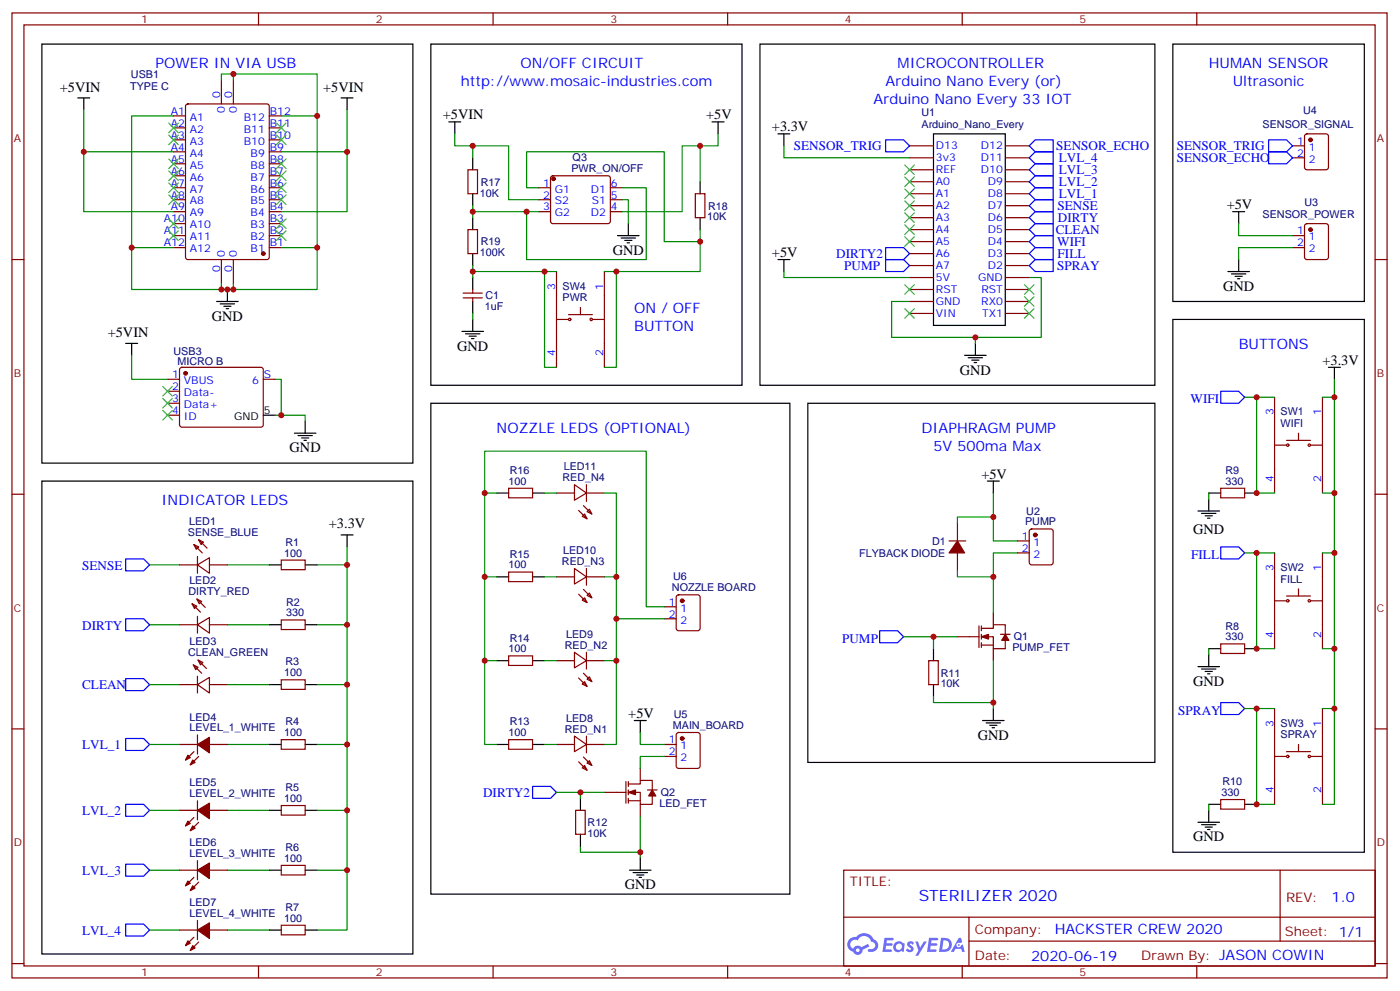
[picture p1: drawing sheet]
<svg xmlns="http://www.w3.org/2000/svg" width="413mm" height="292mm" viewBox="0 0 413 292" stroke-linecap="round" stroke-linejoin="round" font-family="sans-serif">
<g fill="none" stroke="#870000" stroke-width=".35">
<path d="M3.5 3.8h405.4v284.3h-405.4zM7.1 7.3h398.2v277.3h-398.2zM76.2 3.8v3.5M145.3 3.8v3.5M214.5 3.8v3.5M283.6 3.8v3.5M352.8 3.8v3.5M3.5 76.5h3.6M405.3 76.5h3.6M3.5 145.6h3.6M405.3 145.6h3.6M3.5 214.8h3.6"/>
<path d="M405.3 214.8h3.6M248.7 256.4h156.6v28.2h-156.6zM377.3 256.4v20.9M248.7 270.2h156.5M285.6 277.3h119.6M285.6 270.2v14.2M3.5 283.9h3.6M76.2 284.6v3.5M145.3 284.6v3.5M214.5 284.6v3.5M283.6 284.6v3.5M352.8 284.6v3.5"/>
<path d="M405.3 283.9h3.6"/>
</g>
<g fill="#5487ff">
<path d="M267.7 277.6a1.22 1.22 0 0 1 1.7 .2l-.4 .6a.47 .47 0 0 0-.3-.4 .47 .47 0 0 0-.5 .2l.1 .2a1.14 1.14 0 0 1 .8 1.8 1.14 1.14 0 0 1-1.9 0l-.2-.2 .5-.6 .7 .5a.29 .29 0 0 0 .3-.3 .29 .29 0 0 0-.2-.3 1.04 1.04 0 0 1-.6-1.7z"/>
<path d="M260.7 276.3h2.4l.3 .2-.2 .5-1.8 .1-.1 .8h1.5l.3 .4-.3 .4h-1.6l-.2 1.1h1.7l.2 .3-.2 .3-2.6 .1z"/>
<path d="M273.8 276.3h2.4l.3 .2-.1 .5-1.8 .1-.2 .8h1.6l.3 .4-.4 .4h-1.6l-.1 1.1h1.7l.2 .3-.2 .3-2.6 .1z"/>
<path d="M282.6 276.3h.7l.3 1.3-.6 .3a.69 .69 0 0 0-1 .3 .69 .69 0 0 0 .4 .9 .69 .69 0 0 0 .9-.6l.5-.2 .6 2.2h-.8l-.2-.9h-1.8l-.5 .9h-.8z"/>
<path d="M269.8 277.4h.8l.6 1.8 1.1-1.8h.9l-2.6 4.2h-.8l.9-1.5z"/>
<path d="M277.4 276.3l-.6 4.2h1.3a2.11 2.11 0 0 0 2.5-2.1 2.11 2.11 0 0 0-2.5-2.1zM278.1 277.1a1.39 1.39 0 0 1 1.7 1.4 1.39 1.39 0 0 1-1.8 1.3h-.3z"/>
<path d="M263.7 277.9a1.54 1.54 0 0 0-.1 2.2 1.54 1.54 0 0 0 2.2 .1l.6 .3 .3-2.3-.2-.3h-.4a1.49 1.49 0 0 0-2.4 0zM264 278.9a.94 .94 0 0 1 1.8 0 .94 .94 0 0 1-1.8 0z"/>
<path d="M250.4 276.7a2.18 2.18 0 0 0 1.1 3.7 1.44 1.44 0 0 0 1.6 .9 1.44 1.44 0 0 0 1.2-1.4l2-1.1-.5-.7-1.9 1a1.47 1.47 0 0 0-2.4 .4 1.39 1.39 0 0 1-.7-1.9 1.39 1.39 0 0 1 2-.5 2.12 2.12 0 0 1 2.2-1.3 2.12 2.12 0 0 1 1.9 1.7 1.14 1.14 0 0 1 1.1 1.4 1.14 1.14 0 0 1-1.7 .7 .43 .43 0 0 0-.5 .4 .43 .43 0 0 0 .4 .5 1.98 1.98 0 0 0 2.5-1.2 1.98 1.98 0 0 0-1.2-2.6 3.1 3.1 0 0 0-5.3-.6l-.9 .1zM252.3 280a.55 .55 0 0 1 1.1 0 .55 .55 0 0 1-1.1 0z"/>
<circle cx="282.6" cy="278.4" r=".26"/>
</g>
<g fill="none" stroke="#000" stroke-width=".35">
<path d="M12.3 13h109.4v123.5h-109.4zM127 13h91.7v100.5h-91.7zM224 13h116.4v100.5h-116.4zM345.7 13h56.5v75.8h-56.5zM22.9 28.9h3.6M24.7 28.9v3.5M100.5 28.9h3.6M102.3 28.9v3.5M132.3 35.9h3.5M134.1 35.9v3.5M209.9 35.9h3.5M211.7 35.9v3.5"/>
<path d="M229.3 39.4h3.5M231.1 39.4v3.6M275.2 39.4h21.1v56.5h-21.1zM139.3 46.5v3.5M139.3 57.1v3.5M206.4 53.6v3.5M139.3 64.1v3.6M139.3 74.7v3.5M182 69.4h6.4M183.1 70.1h4.2M184.1 70.8h2.2M184.9 71.5h.7"/>
<path d="M185.2 65.9v3.5M206.4 64.1v3.6M229.3 76.5h3.5M231.1 76.5v3.5M363.4 62.4h3.5M365.1 62.4v3.5M365.1 76.5v3.5M63.9 88.8h6.3M64.9 89.5h4.2M66 90.2h2.1M66.7 90.9h.7M67 85.3v3.5"/>
<path d="M136.2 97.6h6.3M137.2 98.4h4.3M138.3 99.1h2.1M139 99.8h.7M139.3 81.8v3.5M139.3 88.8v3.6M139.3 94.1v3.5M345.7 94.1h56.5v157h-56.5zM361.9 80h6.4M363 80.7h4.2M364.1 81.4h2.1M364.8 82.1h.7"/>
<path d="M37 101.2h3.6M38.8 101.2v3.5M127 118.8h105.8v144.7h-105.8zM238.1 118.8h102.3v105.8h-102.3zM284.3 104.7h6.4M285.4 105.4h4.2M286.5 106.1h2.1M287.2 106.8h.7M287.5 101.2v3.5M391.6 108.2h3.5M393.3 108.2v3.6M77.6 122.3h3.5"/>
<path d="M86.8 127.6h6.3M87.8 128.3h4.3M88.9 129h2.1M89.6 129.8h.7M90 124.1v3.5M12.3 141.7h109.4v139.4h-109.4zM100.5 157.6h3.6M102.3 157.6v3.5M146.4 145.3h3.5M157 145.3h3.5M291 141.7h3.6M292.8 141.7v3.6"/>
<path d="M353.1 150.6h6.4M354.2 151.3h4.2M355.2 152h2.2M356 152.7h.7M356.3 147v3.6M356.3 145.3h3.5M366.9 145.3h3.5M79.4 166.4h3.5M90 166.4h3.5M146.4 170h3.5M157 170h3.5M79.4 184.1h3.5"/>
<path d="M90 184.1h3.5M146.4 194.7h3.5M157 194.7h3.5M275.2 191.1v3.6M353.1 196.4h6.4M354.2 197.1h4.2M355.2 197.8h2.2M356 198.5h.7M356.3 191.1h3.5M356.3 192.9v3.5M366.9 191.1h3.5M79.4 201.7h3.5"/>
<path d="M79.4 219.4h3.5M90 201.7h3.5M90 219.4h3.5M146.4 219.4h3.5M157 219.4h3.5M187 212.3h3.5M188.7 212.3v3.5M275.2 201.7v3.5M289.6 212.3h6.4M290.7 213h4.2M291.7 213.7h2.2M292.5 214.4h.7"/>
<path d="M292.8 208.8v3.5M79.4 238.8h3.5M90 238.8h3.5M171.1 235.2v3.6M356.3 237h3.5M356.3 238.8v3.5M366.9 237h3.5M79.4 256.4h3.5M90 256.4h3.5M171.1 245.8v3.5M185.6 256.4h6.3M186.6 257.1h4.3"/>
<path d="M187.7 257.8h2.1M188.4 258.5h.7M188.7 252.9v3.5M353.1 242.3h6.4M354.2 243h4.2M355.2 243.7h2.2M356 244.4h.7M79.4 274h3.5M90 274h3.5"/>
</g>
<g fill="none" stroke="#870000" stroke-width=".35">
<path d="M51.2 37.7h3.5M51.2 34.1h3.5M54.9 30.8l.5-.2h23.3l.6 .5 .1 44.7-.5 .6-23.5 .1-.7-.5v-44.7zM65.3 23.6v7M68.8 23.6v7M79.4 37.7h3.5M79.4 34.1h3.5M384.8 39.6l.4-.2h5.7l.6 .5 .1 9.4-.5 .7h-5.9l-.6-.4-.1-9.5zM51.2 58.8h3.5M51.2 55.3h3.5M51.2 51.8h3.5M51.2 48.3h3.5"/>
<path d="M51.2 44.7h3.5M51.2 41.2h3.5M79.4 58.8h3.5M79.4 55.3h3.5M79.4 51.8h3.5M79.4 48.3h3.5M79.4 44.7h3.5M79.4 41.2h3.5M137.9 50h2.9v7.1h-2.9zM158.7 58.8h3.6M158.7 55.3h3.6M162.5 52l.5-.2h16.2l.5 .2 .2 .5v12.7l-.2 .5-.5 .2h-16.2l-.5-.2-.2-.5v-12.7z"/>
<path d="M179.9 58.8h3.5M179.9 55.3h3.5M205 57.1h2.8v7h-2.8zM268.1 43h7.1M268.1 46.5h7.1M268.1 50h7.1M268.1 53.6h7.1M268.1 57.1h7.1M296.3 43h7.1M296.3 46.5h7.1M296.3 50h7.1M296.3 53.6h7.1"/>
<path d="M296.3 57.1h7.1M381 43h3.5M381 46.5h3.5M51.2 73h3.5M51.2 69.4h3.5M51.2 65.9h3.5M51.2 62.4h3.5M65.3 76.5v7M68.8 76.5v7M79.4 73h3.5M79.4 69.4h3.5M79.4 65.9h3.5"/>
<path d="M79.4 62.4h3.5M137.9 67.7h2.9v7h-2.9zM158.7 62.4h3.6M179.9 62.4h3.5M268.1 60.6h7.1M268.1 64.1h7.1M268.1 67.7h7.1M268.1 71.2h7.1M268.1 74.7h7.1M268.1 78.2h7.1M296.3 60.6h7.1M296.3 64.1h7.1"/>
<path d="M296.3 67.7h7.1M296.3 71.2h7.1M296.3 74.7h7.1M296.3 78.2h7.1M381 73h3.5M381 69.4h3.5M384.8 66.1l.4-.2h5.7l.6 .4 .1 9.5-.5 .6-5.9 .1-.6-.5-.1-9.4zM136.5 87.8h5.7M136.5 86.4h5.7M139.3 85.3v1.1M139.3 87.8v1M164 80v28.2"/>
<path d="M164 94.1h3.6M167.6 92.7h7M171.1 90.6v2.1M174.6 94.1h3.6M178.2 80v28.2M268.1 81.8h7.1M268.1 85.3h7.1M268.1 88.8h7.1M268.1 92.4h7.1M296.3 81.8h7.1M296.3 85.3h7.1M296.3 88.8h7.1"/>
<path d="M296.3 92.4h7.1M49.4 111.8h3.5M49.4 115.3h3.5M49.4 118.8h3.5M53.2 108.4l.4-.2h23.3l.5 .2 .2 .5-.1 16.5-.6 .5-23.6-.1-.4-.6v-16.3zM77.6 111.8h3.5M375.7 117.1v28.2M389.8 117.1v28.2M49.4 122.3h3.5M375.7 131.2h3.5M379.2 129.8h7.1M382.8 127.6v2.2"/>
<path d="M386.3 131.2h3.5M58.6 159l1.4 .7-.7 .7zM58.6 159l2.4 2.5M149.9 143.9h7.1v2.8h-7.1zM164 145.3h5.3M169.3 142.8l3.6 2.5-3.6 2.1zM170.6 150.4l2.4 2.5M171.6 152.2l.7-.8 .7 1.5zM172 149l2.4 2.4M172.9 142.8v4.9M172.9 145.3h5.3M173.7 150l.7 1.4-1.4-.7z"/>
<path d="M279.8 159.4h4.9M282.2 154.1v5.3M299.9 159.4h3.5M303.6 156.1l.5-.2h5.6l.7 .4v9.4l-.4 .7h-5.9l-.7-.4v-9.4zM359.8 143.9h7.1v2.8h-7.1zM52.9 166.4h5.3M56.6 177.9l1.4 .7-.7 .7zM56.6 177.9l2.5 2.5M57.1 160.4l1.5 .7-.7 .8zM57.1 160.4l2.5 2.5M58 176.5l1.4 .7-.7 .7zM58 176.5l2.5 2.5"/>
<path d="M58.2 166.4l3.5-2.1v4.6zM58.2 164v4.9M61.7 166.4h5.3M82.9 165h7.1v2.9h-7.1zM149.9 168.6h7.1v2.8h-7.1zM164 170h5.3M169.3 167.5l3.6 2.5-3.6 2.1zM170.6 175.1l2.4 2.5M171.6 176.8l.7-.7 .7 1.5zM172 173.7l2.4 2.4M172.9 167.5v4.9M172.9 170h5.3"/>
<path d="M173 175.4l.7-.7 .7 1.4zM195.8 178.8h3.5M199.6 175.5l.4-.2h5.7l.6 .4 .1 9.4-.5 .7h-5.9l-.6-.4-.1-9.4zM282.2 162.9v5.3M299.9 162.9h3.5M375.7 162.9v28.2M375.7 177h3.5M379.2 175.6h7.1M382.8 173.5v2.1M386.3 177h3.5M389.8 162.9v28.2M52.9 184.1h5.3"/>
<path d="M57 195.9l1.4 .7-.7 .7zM57 195.9l2.4 2.5M58.2 184.1l3.5-2.1v4.5zM58.2 181.6v4.9M58.2 199.2v5M58.4 194.5l1.4 .7-.7 .7zM58.4 194.5l2.5 2.5M61.7 184.1h5.3M82.9 182.7h7.1v2.8h-7.1zM149.9 193.3h7.1v2.8h-7.1zM164 194.7h5.3M169.3 192.2l3.6 2.5-3.6 2.1z"/>
<path d="M170.6 199.8l2.4 2.4M172 198.4l2.4 2.4M172.9 192.2v4.9M172.9 194.7h5.3M195.8 182.3h3.5M273.8 194.7h2.8v7h-2.8zM282.2 187.6h6.4M288.6 184.4v6.4M289.3 185.1h3.5v-1h3.5v2.8M289.3 187.6h3.5v3.5h3.5v-2.4M289.3 190.1h3.5M289.3 184.4v1.4"/>
<path d="M289.3 186.9v1.4M289.3 189.4v1.4M292.8 180.6v3.5M292.8 191.1v3.6M294.9 186.9h2.8M359.8 189.7h7.1v2.8h-7.1zM52.9 201.7h5.3M52.9 219.4h5.3M58.2 201.7l3.5-2.1v4.6zM58.2 216.5v5.7M61.7 201.7h5.3M61.7 219.4h5.3"/>
<path d="M82.9 200.3h7.1v2.8h-7.1zM82.9 217.9h7.1v2.9h-7.1zM149.9 217.9h7.1v2.9h-7.1zM164 219.4h5.3M169.3 216.9l3.6 2.5-3.6 2.1zM171.6 201.5l.7-.7 .7 1.4zM172.9 219.4h5.3M172.9 216.9v4.9M173 200.1l.7-.7 .7 1.4zM195.8 219.4h3.5M199.6 216l.4-.2h5.7l.6 .5 .1 9.4-.5 .7h-5.9l-.6-.4-.1-9.5zM375.7 208.8v28.2"/>
<path d="M382.8 219.4v2.1M389.8 208.8v28.2M52.9 238.8h5.3M57.1 221.5l-2.4 2.4M58.2 235.9v5.7M58.6 222.9l-2.5 2.5M61.7 238.8h5.3M82.9 237.3h7.1v2.9h-7.1zM169.7 238.8h2.8v7h-2.8zM170.6 224.5l2.4 2.4M171.6 226.2l.7-.7 .7 1.4zM172 223.1l2.4 2.4"/>
<path d="M173 224.8l.7-.7 .7 1.4zM178.2 233.5h6.3M184.5 230.3v6.3M185.2 231h3.5v-1.1h3.6v2.9M185.2 233.5h3.5v3.5h3.6v-2.5M185.2 235.9h3.5M185.2 230.3v1.4M185.2 232.8v1.4M185.2 235.2v1.4M188.7 226.4v3.5M188.7 237v3.5M190.9 232.8h2.8"/>
<path d="M195.8 222.9h3.5M359.8 235.6h7.1v2.8h-7.1zM375.7 222.9h3.5M379.2 221.5h7.1M386.3 222.9h3.5M52.9 256.4h5.3M57.1 240.9l-2.4 2.4M57.1 258.5l-2.4 2.5M58.2 253.6v5.6M58.6 242.3l-2.5 2.5M58.6 259.9l-2.5 2.5M61.7 256.4h5.3"/>
<path d="M82.9 255h7.1v2.8h-7.1zM52.9 274h5.3M57.1 276.2l-2.4 2.4M58.2 271.2v5.7M58.6 277.6l-2.5 2.4M61.7 274h5.3M82.9 272.6h7.1v2.8h-7.1z"/>
<circle cx="167.9" cy="94.1" r=".35"/>
<circle cx="174.3" cy="94.1" r=".35"/>
<circle cx="379.6" cy="131.2" r=".35"/>
<circle cx="385.9" cy="131.2" r=".35"/>
<circle cx="379.6" cy="177" r=".35"/>
<circle cx="385.9" cy="177" r=".35"/>
<circle cx="379.6" cy="222.9" r=".35"/>
<circle cx="385.9" cy="222.9" r=".35"/>
</g>
<g fill="none" stroke="#008700" stroke-width=".35">
<path d="M24.7 32.4v12.3h26.5M51.2 34.1h-12.4v51.2h26.5M65.3 23.6v-1.8h3.5v1.8M68.8 21.8h24.7v12.3M82.9 34.1h10.6v51.2h-24.7M102.3 32.4v12.3h-19.4M134.1 39.4v3.6h15.8v15.8h8.8M211.7 39.4v3.6h-10.6v19.4h-17.7M24.7 44.7v17.7h26.5M102.3 44.7v17.7h-19.4M139.3 43v3.5M158.7 55.3h-3.5v-10.6h40.6v26.5h10.6"/>
<path d="M183.4 58.8h1.8v7.1M183.4 55.3h7.1v21.2h-35.3v-14.1M206.4 43v10.6M231.1 43v3.5h37M38.8 73h12.4M82.9 73h10.6M139.3 60.6v3.5M139.3 78.2v3.6M139.3 62.4h19.4M206.4 67.7v12.3h-28.2M365.1 65.9v3.5h15.9M381 73h-15.9v3.5"/>
<path d="M65.3 83.5v1.8h3.5v-1.8M139.3 92.4v1.7M139.3 80h21.2M164 80h-3.5v28.2h3.5M181.7 80v28.2h-3.5M231.1 80v1.8h37M268.1 88.8h-5.3v10.6h24.7v1.8M303.4 81.8h3.5v17.6h-19.4M38.8 104.7v7.1h10.6M81.1 111.8h1.8v10.5M366.9 117.1h3.5M375.7 117.1h-5.3v28.2h5.3"/>
<path d="M389.8 117.1h3.5v28.2M393.3 111.8v5.3M81.1 122.3h8.9v1.8M142.9 145.3v-12.4h47.6v45.9h5.3M146.4 145.3h-3.5v24.7h3.5M160.5 145.3h3.5M178.2 145.3h3.5v49.4h-3.5M292.8 145.3v14.1h7.1M292.8 152.3h-10.6v1.8M356.3 145.3v1.7M389.8 145.3h3.5v17.6M44.1 166.4h8.8"/>
<path d="M67 166.4h12.4M102.3 161.1v5.3h-8.8M102.3 166.4v107.6h-8.8M142.9 170v24.7M160.5 170h3.5M178.2 170h3.5M282.2 168.2v1.8h10.6M299.9 162.9h-7.1v17.7M366.9 162.9h3.5M375.7 162.9h-5.3v28.2h5.3M389.8 162.9h3.5v28.2M44.1 184.1h8.8"/>
<path d="M67 184.1h12.4M93.5 184.1h8.8M146.4 194.7h-3.5v24.7h3.5M160.5 194.7h3.5M181.7 194.7v24.7h-3.5M181.7 182.3h14.1M266.3 187.6h8.9M282.2 187.6h-7v3.5M292.8 194.7v14.1M356.3 191.1v1.8M389.8 191.1h3.5v17.7h-3.5M44.1 219.4h8.8"/>
<path d="M44.1 201.7h8.8M67 219.4h12.4M67 201.7h12.4M93.5 219.4h8.8M93.5 201.7h8.8M160.5 219.4h3.5M188.7 215.8v3.6h7.1M275.2 205.2v1.8h17.6M366.9 208.8h3.5M375.7 208.8h-5.3v28.2h5.3M393.3 208.8v28.2h-3.5M44.1 238.8h8.8"/>
<path d="M67 238.8h12.4M93.5 238.8h8.8M164 233.5h7.1M178.2 233.5h-7.1v1.7M195.8 222.9h-7.1v3.5M356.3 237v1.8M44.1 256.4h8.8M67 256.4h12.4M93.5 256.4h8.8M171.1 249.3v1.8h17.6v1.8M188.7 240.5v10.6M44.1 274h8.8"/>
<path d="M67 274h12.4"/>
</g>
<g fill="none" stroke="#00f" stroke-width=".35">
<path d="M261.1 41.2h5.2l1.8 1.8-1.8 1.7h-5.2zM303.4 57.1l1.8-1.8h5.2v3.5h-5.2zM303.4 53.6l1.8-1.8h5.2v3.5h-5.2zM303.4 50l1.8-1.7h5.2v3.5h-5.2zM303.4 46.5l1.8-1.8h5.2v3.6h-5.2zM303.4 43l1.8-1.8h5.2v3.5h-5.2zM373.9 41.2h5.3l1.8 1.8-1.8 1.7h-5.3zM373.9 44.7h5.3l1.8 1.8-1.8 1.8h-5.3zM261.1 76.5h5.2l1.8 1.7-1.8 1.8h-5.2zM261.1 73h5.2l1.8 1.7-1.8 1.8h-5.2zM303.4 78.2l1.8-1.7h5.2v3.5h-5.2zM303.4 74.7l1.8-1.7h5.2v3.5h-5.2z"/>
<path d="M303.4 71.2l1.8-1.8h5.2v3.6h-5.2zM303.4 67.7l1.8-1.8h5.2v3.5h-5.2zM303.4 64.1l1.8-1.7h5.2v3.5h-5.2zM303.4 60.6l1.8-1.8h5.2v3.6h-5.2zM359.8 115.3h5.3l1.8 1.8-1.8 1.7h-5.3zM37 164.7h5.3l1.8 1.7-1.8 1.8h-5.3zM359.8 161.1h5.3l1.8 1.8-1.8 1.8h-5.3zM37 182.3h5.3l1.8 1.8-1.8 1.7h-5.3zM37 200h5.3l1.8 1.7-1.8 1.8h-5.3zM259.3 185.8h5.3l1.7 1.8-1.7 1.8h-5.3zM37 217.6h5.3l1.8 1.8-1.8 1.7h-5.3zM359.8 207h5.3l1.8 1.8-1.8 1.7h-5.3z"/>
<path d="M37 237h5.3l1.8 1.8-1.8 1.7h-5.3zM157 231.7h5.3l1.7 1.8-1.7 1.7h-5.3zM37 254.6h5.3l1.8 1.8-1.8 1.8h-5.3zM37 272.3h5.3l1.8 1.7-1.8 1.8h-5.3z"/>
</g>
<g fill="#870000" stroke="#870000" stroke-width=".35">
<path d="M55.4 222.5l.7 .7-1.4 .7z"/>
<path d="M56.8 223.9l.7 .7-1.4 .8z"/>
<path d="M58.2 219.4l3.5-2.2v4.6z"/>
<path d="M55.4 241.9l.7 .7-1.4 .7z"/>
<path d="M56.8 243.3l.7 .8-1.4 .7z"/>
<path d="M58.2 238.8l3.5-2.2v4.6z"/>
<path d="M55.4 259.6l.7 .7-1.4 .7z"/>
<path d="M56.8 261l.7 .7-1.4 .7z"/>
<path d="M58.2 256.4l3.5-2.1v4.6z"/>
<path d="M55.4 277.2l.7 .7-1.4 .7z"/>
<path d="M56.8 278.6l.7 .7-1.4 .7z"/>
<path d="M58.2 274l3.5-2.1v4.6z"/>
<path d="M289.3 187.6l2.1-.7v1.4z"/>
<path d="M296.3 186.9l1.1 1.8h-2.1z"/>
<path d="M282.2 159.4l2.1 3.5h-4.5z"/>
<path d="M185.2 233.5l2.1-.7v1.4z"/>
<path d="M192.3 232.8l1 1.7h-2.1z"/>
<circle cx="77.6" cy="74.7" r=".53"/>
<circle cx="305.2" cy="157.6" r=".53"/>
<circle cx="386.3" cy="67.7" r=".53"/>
<circle cx="386.3" cy="41.2" r=".53"/>
<circle cx="201.1" cy="217.6" r=".53"/>
<circle cx="201.1" cy="177" r=".53"/>
<circle cx="163.2" cy="52.7" r=".53"/>
<circle cx="54.7" cy="110" r=".53"/>
</g>
<g fill="none" stroke="#3c3" stroke-width=".35">
<path d="M49.7 36.3l2.9 2.8M49.7 39.8l2.9 2.8M52.6 36.3l-2.9 2.8M52.6 39.8l-2.9 2.8M81.5 39.8l2.8 2.8M81.5 36.3l2.8 2.8M84.3 36.3l-2.8 2.8M84.3 39.8l-2.8 2.8M49.7 46.8l2.9 2.9M49.7 50.4l2.9 2.8M49.7 53.9l2.9 2.8M49.7 57.4l2.9 2.9"/>
<path d="M52.6 46.8l-2.9 2.9M52.6 50.4l-2.9 2.8M52.6 53.9l-2.9 2.8M52.6 57.4l-2.9 2.9M81.5 57.4l2.8 2.9M81.5 53.9l2.8 2.8M81.5 50.4l2.8 2.8M81.5 46.8l2.8 2.9M84.3 57.4l-2.8 2.9M84.3 53.9l-2.8 2.8M84.3 50.4l-2.8 2.8M84.3 46.8l-2.8 2.9"/>
<path d="M266.7 48.6l2.8 2.8M266.7 52.1l2.8 2.9M266.7 55.7l2.8 2.8M266.7 59.2l2.8 2.8M269.5 48.6l-2.8 2.8M269.5 52.1l-2.8 2.9M269.5 55.7l-2.8 2.8M269.5 59.2l-2.8 2.8M49.7 64.5l2.9 2.8M49.7 68l2.9 2.8M52.6 64.5l-2.9 2.8M52.6 68l-2.9 2.8"/>
<path d="M81.5 68l2.8 2.8M81.5 64.5l2.8 2.8M84.3 68l-2.8 2.8M84.3 64.5l-2.8 2.8M266.7 62.7l2.8 2.8M266.7 66.3l2.8 2.8M266.7 69.8l2.8 2.8M269.5 62.7l-2.8 2.8M269.5 66.3l-2.8 2.8M269.5 69.8l-2.8 2.8M266.7 83.9l2.8 2.8M266.7 90.9l2.8 2.9"/>
<path d="M269.5 83.9l-2.8 2.8M269.5 90.9l-2.8 2.9M302 87.4l2.8 2.8M302 83.9l2.8 2.8M302 90.9l2.8 2.9M304.8 83.9l-2.8 2.8M304.8 87.4l-2.8 2.8M304.8 90.9l-2.8 2.9M48 113.9l2.8 2.8M48 117.4l2.8 2.8M50.8 113.9l-2.8 2.8M50.8 117.4l-2.8 2.8"/>
<path d="M48 120.9l2.8 2.9M50.8 120.9l-2.8 2.9"/>
</g>
<g fill="#c00">
<circle cx="287.5" cy="99.4" r=".88"/>
<circle cx="142.9" cy="145.3" r=".88"/>
<circle cx="102.3" cy="219.4" r=".88"/>
<circle cx="102.3" cy="256.4" r=".88"/>
<circle cx="102.3" cy="201.7" r=".88"/>
<circle cx="102.3" cy="184.1" r=".88"/>
<circle cx="82.9" cy="122.3" r=".88"/>
<circle cx="181.7" cy="80" r=".88"/>
<circle cx="206.4" cy="43" r=".88"/>
<circle cx="142.9" cy="194.7" r=".88"/>
<circle cx="142.9" cy="170" r=".88"/>
<circle cx="181.7" cy="194.7" r=".88"/>
<circle cx="370.4" cy="145.3" r=".88"/>
<circle cx="393.3" cy="117.1" r=".88"/>
<circle cx="292.8" cy="152.3" r=".88"/>
<circle cx="292.8" cy="207" r=".88"/>
<circle cx="93.5" cy="34.1" r=".88"/>
<circle cx="68.8" cy="21.8" r=".88"/>
<circle cx="24.7" cy="44.7" r=".88"/>
<circle cx="393.3" cy="162.9" r=".88"/>
<circle cx="38.8" cy="73" r=".88"/>
<circle cx="102.3" cy="44.7" r=".88"/>
<circle cx="93.5" cy="73" r=".88"/>
<circle cx="275.2" cy="187.6" r=".88"/>
<circle cx="292.8" cy="170" r=".88"/>
<circle cx="393.3" cy="191.1" r=".88"/>
<circle cx="370.4" cy="191.1" r=".88"/>
<circle cx="370.4" cy="117.1" r=".88"/>
<circle cx="370.4" cy="162.9" r=".88"/>
<circle cx="370.4" cy="237" r=".88"/>
<circle cx="370.4" cy="208.8" r=".88"/>
<circle cx="171.1" cy="233.5" r=".88"/>
<circle cx="181.7" cy="170" r=".88"/>
<circle cx="139.3" cy="43" r=".88"/>
<circle cx="139.3" cy="62.4" r=".88"/>
<circle cx="155.2" cy="62.4" r=".88"/>
<circle cx="160.5" cy="80" r=".88"/>
<circle cx="139.3" cy="80" r=".88"/>
<circle cx="206.4" cy="71.2" r=".88"/>
<circle cx="65.3" cy="85.3" r=".88"/>
<circle cx="68.8" cy="85.3" r=".88"/>
<circle cx="67" cy="85.3" r=".88"/>
<circle cx="102.3" cy="166.4" r=".88"/>
<circle cx="102.3" cy="238.8" r=".88"/>
<circle cx="181.7" cy="182.3" r=".88"/>
<circle cx="188.7" cy="251.1" r=".88"/>
<circle cx="393.3" cy="145.3" r=".88"/>
<circle cx="393.3" cy="208.8" r=".88"/>
</g>
<text font-size="4.6" fill="#00f" x="270.8" y="265.4">STERILIZER 2020</text>
<g font-size="4.2" fill="#00f">
<text x="45.9" y="20">POWER IN VIA USB</text>
<text x="153.5" y="20">ON/OFF CIRCUIT</text>
<text x="264.6" y="20">MICROCONTROLLER</text>
<text x="356.3" y="20">HUMAN SENSOR</text>
<text x="135.8" y="25.3">http://www.mosaic-industries.com</text>
<text x="261.1" y="25.3">Arduino Nano Every (or)</text>
<text x="363.4" y="25.3">Ultrasonic</text>
<text x="257.5" y="30.6">Arduino Nano Every 33 IOT</text>
<text x="187" y="92.4">ON / OFF</text>
<text x="187" y="97.6">BUTTON</text>
<text x="365.1" y="102.9">BUTTONS</text>
<text x="146.4" y="127.6">NOZZLE LEDS (OPTIONAL)</text>
<text x="271.6" y="127.6">DIAPHRAGM PUMP</text>
<text x="275.2" y="132.9">5V 500ma Max</text>
<text x="47.6" y="148.8">INDICATOR LEDS</text>
<text x="392.5" y="265.7">1.0</text>
<text x="310.9" y="275.2">HACKSTER CREW 2020</text>
<text x="304" y="283">2020-06-19</text>
</g>
<g font-size="4.2">
<text x="17.6" y="27.1">+5VIN</text>
<text x="95.2" y="27.1">+5VIN</text>
<text x="130.5" y="35.2">+5VIN</text>
<text x="208.1" y="35.2">+5V</text>
<text x="227.5" y="38.7">+3.3V</text>
<text x="361.6" y="61.7">+5V</text>
<text x="180.6" y="75.1">GND</text>
<text x="227.5" y="75.8">+5V</text>
<text x="360.5" y="85.7">GND</text>
<text x="62.4" y="94.5">GND</text>
<text x="31.7" y="99.4">+5VIN</text>
<text x="134.8" y="103.3">GND</text>
<text x="389.8" y="107.5">+3.3V</text>
<text x="282.9" y="110.3">GND</text>
<text x="85.4" y="133.3">GND</text>
<text x="289.3" y="141">+5V</text>
<text x="96.9" y="155.5">+3.3V</text>
<text x="351.7" y="157.3">GND</text>
<text x="351.7" y="202.1">GND</text>
<text x="185.2" y="211.6">+5V</text>
<text x="288.2" y="217.9">GND</text>
<text x="351.7" y="247.9">GND</text>
<text x="184.1" y="262">GND</text>
</g>
<g font-size="3.9" fill="#00f">
<text x="234" y="44.2">SENSOR_TRIG</text>
<text x="311.4" y="44.2">SENSOR_ECHO</text>
<text x="312.1" y="47.7">LVL_4</text>
<text x="346.9" y="44.2">SENSOR_TRIG</text>
<text x="346.9" y="47.7">SENSOR_ECHO</text>
<text x="312.1" y="51.2">LVL_3</text>
<text x="312.1" y="58.3">LVL_1</text>
<text x="312.1" y="54.7">LVL_2</text>
<text x="311.7" y="62">SENSE</text>
<text x="311.9" y="65.5">DIRTY</text>
<text x="311.2" y="69.1">CLEAN</text>
<text x="246.5" y="76.1">DIRTY2</text>
<text x="311.7" y="72.4">WIFI</text>
<text x="311.8" y="76">FILL</text>
<text x="248.9" y="79.4">PUMP</text>
<text x="311.6" y="79.5">SPRAY</text>
<text x="351" y="118.8">WIFI</text>
<text x="24.2" y="167.9">SENSE</text>
<text x="351.2" y="164.7">FILL</text>
<text x="24.2" y="185.5">DIRTY</text>
<text x="248.2" y="189.4">PUMP</text>
<text x="24.2" y="203.1">CLEAN</text>
<text x="347.3" y="210.5">SPRAY</text>
<text x="24.2" y="220.8">LVL_1</text>
<text x="142.4" y="234.9">DIRTY2</text>
<text x="24.2" y="240.2">LVL_2</text>
<text x="24.2" y="257.8">LVL_3</text>
<text x="24.2" y="275.4">LVL_4</text>
</g>
<g font-size="3.9" fill="#800">
<text x="250.5" y="261">TITLE:</text>
<text x="379.1" y="265.7">REV:</text>
<text x="287.4" y="275.2">Company:</text>
<text x="378.7" y="275.8">Sheet: 1/1</text>
<text x="287.4" y="282.9">Date:</text>
<text x="336.4" y="282.9">Drawn By: JASON COWIN</text>
</g>
<g font-size="3.2" fill="#800">
<text x="41.6" y="6.8">1</text>
<text x="110.8" y="6.8">2</text>
<text x="179.9" y="6.8">3</text>
<text x="249.1" y="6.8">4</text>
<text x="318.2" y="6.8">5</text>
<text x="4.1" y="41.9">A</text>
<text x="405.9" y="41.9">A</text>
<text x="4.1" y="111.1">B</text>
<text x="405.9" y="111.1">B</text>
<text x="4.1" y="180.2">C</text>
<text x="405.9" y="180.2">C</text>
<text x="4.1" y="249.3">D</text>
<text x="405.9" y="249.3">D</text>
<text x="41.6" y="287.6">1</text>
<text x="110.8" y="287.6">2</text>
<text x="179.9" y="287.6">3</text>
<text x="249.1" y="287.6">4</text>
<text x="318.2" y="287.6">5</text>
</g>
<g font-size="3.2" fill="#000080">
<text x="38.6" y="22.9">USB1</text>
<text x="38.4" y="26.5">TYPE C</text>
<text x="271.6" y="34.1">U1</text>
<text x="384.1" y="33.5">U4</text>
<text x="271.6" y="37.7">Arduino_Nano_Every</text>
<text x="372.2" y="37.7">SENSOR_SIGNAL</text>
<text x="168.8" y="47.6">Q3</text>
<text x="168.5" y="50.7">PWR_ON/OFF</text>
<text x="141.5" y="57.9">10K</text>
<text x="141.7" y="54.7">R17</text>
<text x="208.5" y="65">10K</text>
<text x="208.7" y="61.7">R18</text>
<text x="372.2" y="64.1">SENSOR_POWER</text>
<text x="384.5" y="60.6">U3</text>
<text x="141.5" y="75.6">100K</text>
<text x="141.7" y="72.3">R19</text>
<text x="143.1" y="88.2">C1</text>
<text x="165.8" y="88.8">PWR</text>
<text x="165.8" y="85.3">SW4</text>
<text x="142.9" y="91.4">1uF</text>
<text x="51.2" y="104.7">USB3</text>
<text x="52.3" y="107.6">MICRO B</text>
<text x="377.5" y="125.9">WIFI</text>
<text x="377.5" y="122.3">SW1</text>
<text x="149.9" y="142.8">100</text>
<text x="150.3" y="139.6">R16</text>
<text x="165.8" y="141.7">RED_N4</text>
<text x="166.2" y="138.6">LED11</text>
<text x="361.3" y="142.8">330</text>
<text x="361.3" y="139.6">R9</text>
<text x="55.7" y="154.8">LED1</text>
<text x="302.2" y="154.8">PUMP</text>
<text x="302.5" y="151.6">U2</text>
<text x="55.4" y="158">SENSE_BLUE</text>
<text x="84.1" y="160.8">R1</text>
<text x="274.8" y="160.5">D1</text>
<text x="83.8" y="164">100</text>
<text x="149.9" y="167.5">100</text>
<text x="150.3" y="164.3">R15</text>
<text x="165.6" y="166.4">RED_N3</text>
<text x="166" y="163.3">LED10</text>
<text x="253.2" y="164">FLYBACK DIODE</text>
<text x="55.8" y="172.2">LED2</text>
<text x="198.4" y="171">U6</text>
<text x="377.5" y="171.7">FILL</text>
<text x="377.5" y="168.2">SW2</text>
<text x="55.6" y="175.4">DIRTY_RED</text>
<text x="84.3" y="178.4">R2</text>
<text x="198.1" y="174.2">NOZZLE BOARD</text>
<text x="84.3" y="181.6">330</text>
<text x="361.3" y="185.5">R8</text>
<text x="55.9" y="190.1">LED3</text>
<text x="150.3" y="189">R14</text>
<text x="166.5" y="191.1">RED_N2</text>
<text x="166.9" y="188">LED9</text>
<text x="298.4" y="191.9">PUMP_FET</text>
<text x="298.9" y="188.6">Q1</text>
<text x="361.3" y="188.7">330</text>
<text x="55.4" y="193.4">CLEAN_GREEN</text>
<text x="84.1" y="196.1">R3</text>
<text x="149.9" y="192.2">100</text>
<text x="83.8" y="199.2">100</text>
<text x="277.3" y="202.5">10K</text>
<text x="277.3" y="199.3">R11</text>
<text x="55.9" y="215.5">LEVEL_1_WHITE</text>
<text x="55.9" y="212.3">LED4</text>
<text x="84.1" y="213.7">R4</text>
<text x="150.3" y="213.7">R13</text>
<text x="166.5" y="215.8">RED_N1</text>
<text x="166.9" y="212.7">LED8</text>
<text x="198.3" y="214.8">MAIN_BOARD</text>
<text x="198.6" y="211.5">U5</text>
<text x="377.5" y="214.1">SW3</text>
<text x="83.8" y="216.9">100</text>
<text x="149.9" y="216.9">100</text>
<text x="377.5" y="217.6">SPRAY</text>
<text x="55.9" y="231.7">LED5</text>
<text x="84.1" y="233.1">R5</text>
<text x="360.3" y="231.3">R10</text>
<text x="55.9" y="234.9">LEVEL_2_WHITE</text>
<text x="83.8" y="236.3">100</text>
<text x="194.4" y="237.8">LED_FET</text>
<text x="194.8" y="234.5">Q2</text>
<text x="360.1" y="234.5">330</text>
<text x="173.2" y="243.4">R12</text>
<text x="55.9" y="249.3">LED6</text>
<text x="84.1" y="250.8">R6</text>
<text x="173.2" y="246.6">10K</text>
<text x="55.9" y="252.5">LEVEL_3_WHITE</text>
<text x="83.8" y="253.9">100</text>
<text x="55.9" y="267">LED7</text>
<text x="84.1" y="268.4">R7</text>
<text x="55.9" y="270.2">LEVEL_4_WHITE</text>
<text x="83.8" y="271.6">100</text>
</g>
<g font-size="3.2" fill="#00f">
<text x="64.9" y="28.9" transform="rotate(-90 64.9 28.9)">0</text>
<text x="68.4" y="28.9" transform="rotate(-90 68.4 28.9)">0</text>
<text x="50.3" y="33.8">A1</text>
<text x="56" y="35.6">A1</text>
<text x="66.3" y="33.3" transform="rotate(-90 66.3 33.3)">0</text>
<text x="69.8" y="33.3" transform="rotate(-90 69.8 33.3)">0</text>
<text x="71.9" y="35.6">B12</text>
<text x="79.6" y="33.8">B12</text>
<text x="50.3" y="37.3">A2</text>
<text x="50.3" y="40.9">A3</text>
<text x="56" y="39.1">A2</text>
<text x="71.9" y="39.1">B11</text>
<text x="79.6" y="40.9">B10</text>
<text x="79.6" y="37.3">B11</text>
<text x="50.3" y="44.4">A4</text>
<text x="50.3" y="47.9">A5</text>
<text x="56" y="42.6">A3</text>
<text x="56" y="46.1">A4</text>
<text x="71.9" y="42.6">B10</text>
<text x="73.9" y="46.1">B9</text>
<text x="79.6" y="47.9">B8</text>
<text x="79.6" y="44.4">B9</text>
<text x="275.9" y="44">D13</text>
<text x="275.9" y="47.6">3v3</text>
<text x="289.2" y="47.6">D11</text>
<text x="289.2" y="44">D12</text>
<text x="382.3" y="42.6">1</text>
<text x="382.3" y="46.1">2</text>
<text x="385.8" y="44.4">1</text>
<text x="385.8" y="47.9">2</text>
<text x="50.3" y="51.4">A6</text>
<text x="56" y="49.7">A5</text>
<text x="56" y="53.2">A6</text>
<text x="73.9" y="53.2">B7</text>
<text x="73.9" y="49.7">B8</text>
<text x="79.6" y="51.4">B7</text>
<text x="275.9" y="51.1">REF</text>
<text x="289.2" y="51.1">D10</text>
<text x="50.3" y="55">A7</text>
<text x="50.3" y="58.5">A8</text>
<text x="56" y="56.7">A7</text>
<text x="73.9" y="56.7">B6</text>
<text x="79.6" y="58.5">B5</text>
<text x="79.6" y="55">B6</text>
<text x="160.1" y="55">1</text>
<text x="160.1" y="58.5">2</text>
<text x="163.6" y="56.7">G1</text>
<text x="174.2" y="56.7">D1</text>
<text x="180.1" y="58.5">5</text>
<text x="180.1" y="55">6</text>
<text x="275.9" y="54.6">A0</text>
<text x="275.9" y="58.1">A1</text>
<text x="291.2" y="58.1">D8</text>
<text x="291.2" y="54.6">D9</text>
<text x="48.3" y="65.5">A10</text>
<text x="50.3" y="62">A9</text>
<text x="56" y="60.3">A8</text>
<text x="56" y="63.8">A9</text>
<text x="73.9" y="63.8">B4</text>
<text x="73.9" y="60.3">B5</text>
<text x="79.6" y="65.5">B3</text>
<text x="79.6" y="62">B4</text>
<text x="160.1" y="62">3</text>
<text x="163.6" y="60.3">S2</text>
<text x="163.6" y="63.8">G2</text>
<text x="174.2" y="63.8">D2</text>
<text x="174.4" y="60.3">S1</text>
<text x="180.1" y="62">4</text>
<text x="275.9" y="61.7">A2</text>
<text x="275.9" y="65.2">A3</text>
<text x="291.2" y="65.2">D6</text>
<text x="291.2" y="61.7">D7</text>
<text x="48.3" y="69.1">A11</text>
<text x="56" y="67.3">A10</text>
<text x="56" y="70.8">A11</text>
<text x="73.9" y="70.8">B2</text>
<text x="73.9" y="67.3">B3</text>
<text x="79.6" y="69.1">B2</text>
<text x="275.9" y="68.7">A4</text>
<text x="291.2" y="68.7">D5</text>
<text x="382.3" y="69.1">1</text>
<text x="385.8" y="70.8">1</text>
<text x="48.3" y="72.6">A12</text>
<text x="56" y="74.4">A12</text>
<text x="66.3" y="75.8" transform="rotate(-90 66.3 75.8)">0</text>
<text x="69.8" y="75.8" transform="rotate(-90 69.8 75.8)">0</text>
<text x="73.9" y="74.4">B1</text>
<text x="79.6" y="72.6">B1</text>
<text x="275.9" y="72.2">A5</text>
<text x="275.9" y="75.8">A6</text>
<text x="291.2" y="75.8">D3</text>
<text x="291.2" y="72.2">D4</text>
<text x="382.3" y="72.6">2</text>
<text x="385.8" y="74.4">2</text>
<text x="64.9" y="80.3" transform="rotate(-90 64.9 80.3)">0</text>
<text x="68.4" y="80.3" transform="rotate(-90 68.4 80.3)">0</text>
<text x="275.9" y="79.3">A7</text>
<text x="275.9" y="82.8">5V</text>
<text x="288.3" y="82.8">GND</text>
<text x="291.2" y="79.3">D2</text>
<text x="163.7" y="85.3" transform="rotate(-90 163.7 85.3)">3</text>
<text x="177.8" y="85.3" transform="rotate(-90 177.8 85.3)">1</text>
<text x="275.9" y="86.4">RST</text>
<text x="275.9" y="89.9">GND</text>
<text x="289.2" y="89.9">RX0</text>
<text x="289.3" y="86.4">RST</text>
<text x="275.9" y="93.4">VIN</text>
<text x="289.5" y="93.4">TX1</text>
<text x="163.7" y="105" transform="rotate(-90 163.7 105)">4</text>
<text x="177.8" y="105" transform="rotate(-90 177.8 105)">2</text>
<text x="50.7" y="111.4">1</text>
<text x="54.2" y="113.2">VBUS</text>
<text x="74.3" y="113.2">6</text>
<text x="77.8" y="111.4">S</text>
<text x="50.7" y="114.9">2</text>
<text x="50.7" y="118.5">3</text>
<text x="54.2" y="116.7">Data-</text>
<text x="50.7" y="122">4</text>
<text x="54.2" y="120.2">Data+</text>
<text x="54.2" y="123.8">ID</text>
<text x="375.4" y="122.3" transform="rotate(-90 375.4 122.3)">3</text>
<text x="389.5" y="122.3" transform="rotate(-90 389.5 122.3)">1</text>
<text x="375.4" y="142" transform="rotate(-90 375.4 142)">4</text>
<text x="389.5" y="142" transform="rotate(-90 389.5 142)">2</text>
<text x="301.2" y="159">1</text>
<text x="304.7" y="160.8">1</text>
<text x="301.2" y="162.6">2</text>
<text x="304.7" y="164.3">2</text>
<text x="375.4" y="168.2" transform="rotate(-90 375.4 168.2)">3</text>
<text x="389.5" y="168.2" transform="rotate(-90 389.5 168.2)">1</text>
<text x="197.1" y="178.4">1</text>
<text x="197.1" y="182">2</text>
<text x="200.6" y="180.2">1</text>
<text x="200.6" y="183.7">2</text>
<text x="375.4" y="187.9" transform="rotate(-90 375.4 187.9)">4</text>
<text x="389.5" y="187.9" transform="rotate(-90 389.5 187.9)">2</text>
<text x="375.4" y="214.1" transform="rotate(-90 375.4 214.1)">3</text>
<text x="389.5" y="214.1" transform="rotate(-90 389.5 214.1)">1</text>
<text x="197.1" y="219">1</text>
<text x="200.6" y="220.8">1</text>
<text x="197.1" y="222.5">2</text>
<text x="200.6" y="224.3">2</text>
<text x="375.4" y="233.7" transform="rotate(-90 375.4 233.7)">4</text>
<text x="389.5" y="233.7" transform="rotate(-90 389.5 233.7)">2</text>
</g>
<g font-size="3.2">
<text x="69" y="123.8">GND</text>
<text x="77.8" y="122">5</text>
</g>
</svg>
